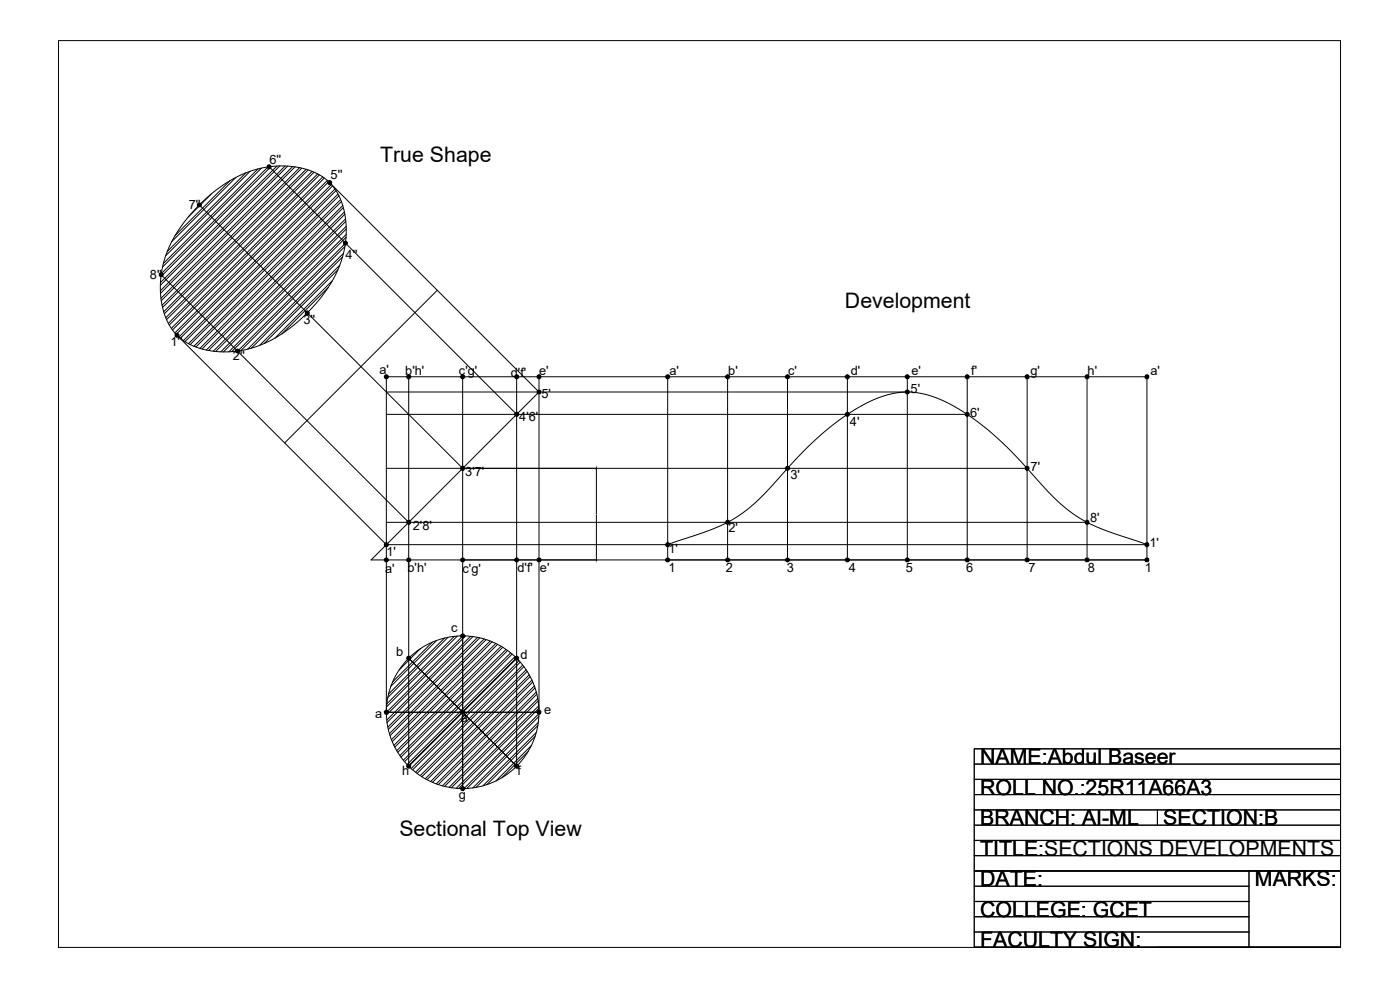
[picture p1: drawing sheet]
<svg xmlns="http://www.w3.org/2000/svg" width="420mm" height="297mm" viewBox="0 0 420 297" stroke-linecap="round" stroke-linejoin="round" font-family="sans-serif">
<!-- layer: 0 -->
<g fill="none" stroke="#000" stroke-width=".3">
<path d="M17.6 12.2h384.7v272.1h-384.7zM63.4 58.2l-6.9 6.9M69 54.2l-16.4 16.5M70.8 53.2l-19.3 19.3M73.8 51.9l-23.6 23.6M75.1 51.4l-25.4 25.3M77.4 50.7l-28.4 28.4M78.5 50.4l-29.7 29.7M80.4 50.1l-32 32M80.6 49.9l74.5 74.4M81.4 50l-33.1 33M83.1 49.8l-34.9 35"/>
<path d="M84 49.8l-35.9 35.8M85.6 49.8l-37.5 37.4M86.3 49.8l-38.1 38.2M87.8 50l-39.5 39.5M88.5 50.1l-40.1 40.1M89.9 50.3l-41.3 41.3M90.6 50.5l-41.8 41.8M91.9 50.8l-42.8 42.7M92.5 51l-43.2 43.2M93.7 51.4l-44 43.9M94.2 51.7l-44.2 44.2M95.3 52.2l-44.8 44.8"/>
<path d="M95.9 52.5l-45.1 45M96.9 53.1l-45.5 45.4M97.3 53.4l-45.5 45.6M98.2 54.1l-45.7 45.8M98.5 54.3l63.3 63.3M98.7 54.5l-45.8 45.8M99.5 55.4l-45.8 45.7M99.8 55.8l-45.7 45.7M100.5 56.7l-45.5 45.5M100.8 57.2l-45.3 45.3M101.4 58.2l-44.8 44.9M101.7 58.8l-44.6 44.6"/>
<path d="M102.2 59.9l-44 44M59.7 61.3l79.1 79.2M59.8 61.5a35.8 35.8 0 0 1 21.8-11.6 22.2 22.2 0 0 1 16.9 4.4 20.9 20.9 0 0 1 5.3 17.1 34.6 34.6 0 0 1-10.6 21.5 37.6 37.6 0 0 1-20.7 12.2 23.6 23.6 0 0 1-18.4-3.6 20.1 20.1 0 0 1-5.9-16.9 34.4 34.4 0 0 1 10.7-22.1zM102 79.6l-24.1 24M102.5 60.5l-43.7 43.6M102.8 77.1l-27.3 27.4M102.9 61.7l-42.9 42.8M103 62.3l-42.4 42.4M103.1 76l-28.7 28.7M103.4 63.6l-41.5 41.4M103.5 64.3l-40.9 40.9M103.5 74l-31.2 31.2"/>
<path d="M103.6 73l-32.3 32.3M103.7 65.7l-39.7 39.7M103.8 66.4l-39.1 39.1M103.8 71.2l-34.3 34.3M103.9 67.9l-37.7 37.7M103.9 70.4l-35.2 35.2M103.9 68.7l-36.9 36.9M48.2 82.3l74.5 74.4M98.5 86.3l-13.9 13.9M99.8 84.2l-17.3 17.3M101.4 80.9l-22.1 22.2M131.2 87.1l-45.8 45.8"/>
<path d="M52.6 100l63.3 63.4h228.3l-3.5-1.2a64.6 64.6 0 0 1-18.6-8l-2.7-2.1-3-2.7-8.1-8.9a79.5 79.5 0 0 0-26.2-20.7 23.8 23.8 0 0 0-22.1 1.2 84.1 84.1 0 0 0-23.7 19.5l-3.5 4a45.8 45.8 0 0 1-16.7 13.3l-4.9 1.9-10.8 3.7M115.9 113h45.9v100.7h-45.9zM115.9 117.6h156.4M122.7 113v116.9l32.4-32.4M138.8 113v123.6M155.1 113v116.9l-32.4-32.4M161.8 113h182.4v55h-143.8v-55M161.9 117.5l-50.5 50.5h233M218.4 113v55M236.3 113v55M254.3 113v55M272.3 113v55"/>
<path d="M290.3 113v55M308.3 113v55M326.2 113v55M115.9 124.3h174.4M115.9 140.5h192.4M115.9 156.7h210.3M179 140.7v13.4M179 154.4v13.4M200.3 167.8l.7 .2M344.3 167.8l-.7 .2M126.2 194.6l-6.4 6.4M129.7 192.7l-11.8 11.9"/>
<path d="M131.1 192.2l-13.8 13.7M133.4 191.5l-16.8 16.7M134.4 191.2l-18 18.1M136.3 190.9l-20.2 20.3M137.2 190.9l-21.2 21.2M138.7 191l-22.6 22.6M139.7 190.8l-23.7 23.7M141.2 190.9l-25.1 25.2M141.9 191l-25.7 25.8M143.3 191.2l-26.9 27M144 191.4l-27.5 27.4M145.3 191.7l-28.4 28.4"/>
<path d="M145.9 191.9l-28.8 28.8M147.1 192.3l-29.6 29.6M147.7 192.6l-30 29.9M148.8 193.1l-30.6 30.5M149.3 193.3l-30.8 30.9M150.4 193.9l-31.3 31.3M150.9 194.2l-31.5 31.5M151.9 194.9l-31.9 31.8M152.3 195.2l-32 32M153.3 195.9l-32.3 32.2M153.7 196.3l-32.3 32.2M154.6 197l-32.4 32.4"/>
<path d="M154.8 197.6l-15.9 15.9M155.8 198.2l-32.4 32.4M156.1 198.7l-32.3 32.3M156.9 199.6l-32.2 32.1M138.6 213.8l-15.9 15.9M157.2 200l-32 32.1M157.9 201l-31.8 31.7M158.2 201.5l-31.6 31.6M158.8 202.5l-31.2 31.2M159.1 203l-30.9 30.9M159.6 204.1l-30.4 30.4M159.9 204.6l-30.1 30.1"/>
<path d="M160.4 205.8l-29.4 29.4M160.6 206.4l-29.1 29M160.9 207.6l-28.1 28.2M160.9 219.8l-16 16M161.1 208.3l-27.7 27.6M161.4 209.6l-26.6 26.6M161.4 217.7l-18.5 18.5M161.5 210.3l-26 26.1M161.6 216.7l-19.7 19.7M161.7 211.8l-24.8 24.7M161.7 215l-21.6 21.6M161.7 212.5l-24 24.1"/>
<path d="M161.8 214.1l-22.5 22.5M158.5 225.4l-7.9 8M159.5 223.7l-10.7 10.6M160.6 221l-14.5 14.4M292.4 238.5h109.9M292.4 233.9h109.9M292.4 229.3h109.9M292.4 238.4h109.9M292.4 233.8h109.9M292.4 229.2h109.9M292.4 256.8h109.9M292.4 252.2h109.9"/>
<path d="M292.4 247.6h109.9M292.4 243h109.9M292.4 256.7h109.9M292.4 252.1h109.9M292.4 247.5h109.9M347.4 243v4.6M292.4 279.7h82.4M292.4 275.1h82.4M292.4 270.5h82.4M292.4 265.9h82.4M292.4 261.4h109.9M292.4 279.6h82.4"/>
<path d="M292.4 275h82.4M292.4 270.4h82.4M292.4 261.3h109.9M374.8 261.3v23M292.4 284.3h109.9h-109.9v-59.6h109.9v59.6h-54.9M292.4 284.2h109.9h-109.9v-59.6h109.9v59.6h-54.9"/>
<circle cx="138.9" cy="213.7" r="22.9"/>
</g>
<g fill="#000" stroke="#000" stroke-width=".3">
<path d="M179 140.5v.2zM179 167.8v.2z"/>
<path d="M80.3 49.9l.5 .1zM80.3 50h.5zM80.3 50.2l.5-.2z"/>
<path d="M80.4 50.3l.4-.3zM80.8 50l-.3 .4zM80.8 50l-.2 .5z"/>
<path d="M80.5 49.7l.3 .3zM80.4 49.8l.4 .2zM80.4 49.8l.4 .2z"/>
<path d="M80.8 50l.1 .5zM80.8 50l.2 .4zM80.8 50l.2 .4z"/>
<path d="M80.9 49.6l-.1 .4zM80.8 49.6v.4zM80.6 49.6l.2 .4z"/>
<path d="M80.8 50l.4 .2zM80.8 50l.4 .2z"/>
<path d="M80.8 50l.4-.1zM80.8 50l.3-.2zM81 49.7l-.2 .3z"/>
<path d="M98.5 54.6l.4 .2zM98.5 54.8h.4zM98.5 54.9l.4-.1z"/>
<path d="M98.5 55l.4-.2zM98.9 54.8l-.2 .4zM98.9 54.8l-.1 .4z"/>
<path d="M98.7 54.4l.2 .4zM98.5 54.5l.4 .3zM98.5 54.5l.4 .3z"/>
<path d="M98.9 54.8l.2 .4zM98.9 54.8l.3 .4zM98.9 54.8l.3 .4z"/>
<path d="M99.1 54.3l-.2 .5zM98.9 54.3v.5zM98.8 54.3l.1 .5z"/>
<path d="M98.9 54.8l.5 .1zM98.9 54.8l.5 .1z"/>
<path d="M98.9 54.8l.5-.2zM98.9 54.8l.4-.3zM99.2 54.4l-.3 .4z"/>
<path d="M59.4 61.3v.2h.4zM59.4 61.5h.4zM59.4 61.6l.4-.1z"/>
<path d="M59.5 61.8l.3-.3zM59.8 61.5l-.3 .4zM59.8 61.5l-.1 .4z"/>
<path d="M59.5 61.1l.3 .4zM59.5 61.1l.3 .4zM59.5 61.2l.3 .3z"/>
<path d="M59.8 61.5l.2 .4zM59.8 61.5l.2 .4zM59.8 61.5l.3 .4z"/>
<path d="M60 61.1l-.2 .4zM59.8 61v.5zM59.7 61.1l.1 .4v-.5z"/>
<path d="M59.8 61.5l.5 .1zM59.8 61.5l.5 .1z"/>
<path d="M59.8 61.5l.5-.2zM59.8 61.5l.4-.3zM60.1 61.1l-.3 .4z"/>
<path d="M103.2 72.8l.5 .1zM103.2 72.9h.5zM103.2 73.1l.5-.2z"/>
<path d="M103.3 73.2l.4-.3zM103.7 72.9l-.2 .5zM103.7 72.9l-.2 .5z"/>
<path d="M103.4 72.6l.3 .3zM103.3 72.7l.4 .2zM103.3 72.7l.4 .2z"/>
<path d="M103.7 72.9l.1 .5zM103.7 72.9l.2 .4zM103.7 72.9l.2 .4z"/>
<path d="M103.8 72.5l-.1 .4zM103.7 72.5v.4zM103.5 72.5l.2 .4z"/>
<path d="M103.7 72.9l.3 .3zM103.7 72.9h.4z"/>
<path d="M103.7 72.9h.4zM103.7 72.9l.3-.2zM103.9 72.6l-.2 .3z"/>
<path d="M47.9 82.3l.5 .1zM47.9 82.4h.5zM47.9 82.6l.5-.2z"/>
<path d="M48 82.7l.4-.3zM48.4 82.4l-.3 .4zM48.4 82.4l-.2 .5z"/>
<path d="M48.1 82.1l.3 .3zM48.1 82.1l.3 .3zM48 82.2l.4 .2z"/>
<path d="M48.4 82.4l.1 .5zM48.4 82.4l.2 .4zM48.4 82.4l.3 .3z"/>
<path d="M48.5 82l-.1 .4zM48.4 82v.4zM48.2 82l.2 .4z"/>
<path d="M48.4 82.4l.3 .3zM48.4 82.4l.4 .2z"/>
<path d="M48.4 82.4l.4-.1zM48.4 82.4l.3-.2zM48.6 82.1l-.2 .3z"/>
<path d="M91.8 93.7l.4 .2zM91.8 93.9h.4zM91.8 94l.4-.1z"/>
<path d="M91.8 94.2l.4-.3zM92.2 93.9l-.3 .3zM92.2 93.9l-.1 .4z"/>
<path d="M91.9 93.5l.3 .4zM91.9 93.5l.3 .4zM91.8 93.6l.4 .3z"/>
<path d="M92.2 93.9l.2 .4zM92.2 93.9l.3 .3zM92.2 93.9l.3 .3z"/>
<path d="M92.4 93.4l-.2 .5zM92.2 93.4v.5zM92.1 93.4l.1 .5z"/>
<path d="M92.2 93.9l.4 .3zM92.2 93.9l.4 .1z"/>
<path d="M92.2 93.9l.4-.2zM92.2 93.9l.4-.3zM92.5 93.5l-.3 .4z"/>
<path d="M52.7 100.4l.4 .2zM52.7 100.6h.4zM52.7 100.7l.4-.1z"/>
<path d="M52.7 100.9l.4-.3zM53.1 100.6l-.1 .4zM53.1 100.6l-.1 .4z"/>
<path d="M52.8 100.2l.3 .4zM52.8 100.2l.3 .4zM52.7 100.3l.4 .3z"/>
<path d="M53.1 100.6l.2 .4zM53.1 100.6l.2 .4zM53.1 100.6l.4 .3z"/>
<path d="M53.3 100.2l-.2 .4zM53.1 100.1v.5zM53 100.2l.1 .4z"/>
<path d="M53.1 100.6l.4 .3zM53.1 100.6l.4 .1z"/>
<path d="M53.1 100.6l.4-.2zM53.1 100.6l.4-.3zM53.4 100.2l-.3 .4z"/>
<path d="M70.8 105.2l.5 .1zM70.8 105.3h.5zM70.8 105.5l.5-.2z"/>
<path d="M70.9 105.6l.4-.3zM71.3 105.3l-.3 .4zM71.3 105.3l-.2 .5z"/>
<path d="M71 105l.3 .3zM71 105l.3 .3zM70.9 105.1l.4 .2z"/>
<path d="M71.3 105.3l.1 .5zM71.3 105.3l.1 .5zM71.3 105.3l.3 .3z"/>
<path d="M71.4 104.9l-.1 .4zM71.3 104.9v.4zM71.1 104.9l.2 .4z"/>
<path d="M71.3 105.3l.3 .3zM71.3 105.3l.4 .2z"/>
<path d="M71.3 105.3l.4-.1zM71.3 105.3l.3-.2zM71.5 105l-.2 .3z"/>
<path d="M115.5 112.9l.4 .1zM115.5 113h.4zM115.5 113.2l.4-.2z"/>
<path d="M115.6 113.3l.3-.3zM115.9 113l-.2 .4zM115.9 113l-.1 .5z"/>
<path d="M115.7 112.7l.2 .3zM115.6 112.8l.3 .2zM115.6 112.8l.3 .2z"/>
<path d="M115.9 113l.2 .5zM115.9 113l.3 .4zM115.9 113l.3 .4z"/>
<path d="M116.1 112.6l-.2 .4zM115.9 112.6v.4zM115.8 112.6l.1 .4z"/>
<path d="M115.9 113l.5 .2zM115.9 113h.5z"/>
<path d="M115.9 113l.5-.1zM115.9 113l.5-.1zM116.2 112.7l-.3 .3z"/>
<path d="M122.2 112.9l.5 .1zM122.2 113h.5zM122.2 113.2l.5-.2z"/>
<path d="M122.3 113.3l.4-.3zM122.7 113l-.3 .4zM122.7 113l-.2 .5z"/>
<path d="M122.4 112.7l.3 .3zM122.3 112.8l.4 .2zM122.3 112.8l.4 .2z"/>
<path d="M122.7 113l.1 .5zM122.7 113l.2 .4zM122.7 113l.2 .4z"/>
<path d="M122.8 112.6l-.1 .4zM122.7 112.6v.4zM122.5 112.6l.2 .4z"/>
<path d="M122.7 113l.3 .3zM122.7 113h.4z"/>
<path d="M122.7 113h.4zM122.7 113l.3-.2zM122.9 112.7l-.2 .3z"/>
<path d="M138.4 112.9l.4 .1zM138.4 113h.4zM138.4 113.2l.4-.2z"/>
<path d="M138.5 113.3l.3-.3zM138.8 113l-.1 .5zM138.8 113l-.1 .5z"/>
<path d="M138.6 112.7l.2 .3zM138.5 112.8l.3 .2zM138.5 112.8l.3 .2z"/>
<path d="M138.8 113l.2 .5zM138.8 113l.3 .4zM138.8 113l.3 .4z"/>
<path d="M139 112.6l-.2 .4zM138.8 112.6v.4zM138.7 112.6l.1 .4z"/>
<path d="M138.8 113l.5 .2zM138.8 113h.5z"/>
<path d="M138.8 113l.5-.1zM138.8 113l.5-.1zM139.1 112.7l-.3 .3z"/>
<path d="M154.6 112.9v.1h.5zM154.6 113h.5zM154.6 113.2l.5-.2z"/>
<path d="M154.7 113.3l.4-.3zM155.1 113l-.3 .4zM155.1 113l-.2 .5z"/>
<path d="M154.8 112.7l.3 .3zM154.8 112.7l.3 .3zM154.7 112.8l.4 .2z"/>
<path d="M155.1 113l.1 .5zM155.1 113l.2 .4zM155.1 113l.2 .4z"/>
<path d="M155.2 112.6l-.1 .4zM155.1 112.6v.4zM154.9 112.6l.2 .4z"/>
<path d="M155.1 113l.3 .3zM155.1 113l.4 .2z"/>
<path d="M155.1 113l.4-.1zM155.1 113l.3-.2zM155.3 112.7l-.2 .3z"/>
<path d="M161.3 117.5l.5 .1zM161.3 117.6h.5zM161.3 117.8l.5-.2z"/>
<path d="M161.3 112.9l.5 .1zM161.3 113h.5zM161.3 113.2l.5-.2z"/>
<path d="M161.4 117.9l.4-.3zM161.8 117.6l-.2 .5zM161.8 117.6l-.2 .5z"/>
<path d="M161.4 113.3l.4-.3zM161.8 113l-.3 .4zM161.8 113l-.2 .5z"/>
<path d="M161.5 117.2l.3 .4zM161.5 117.2l.3 .4zM161.4 117.4l.4 .2z"/>
<path d="M161.5 112.7l.3 .3zM161.5 112.7l.3 .3zM161.4 112.8l.4 .2z"/>
<path d="M161.8 117.6v.5zM161.8 117.6l.1 .5zM161.8 117.6l.3 .3z"/>
<path d="M161.8 113l.1 .5zM161.8 113l.2 .4zM161.8 113l.2 .4z"/>
<path d="M161.9 117.2l-.1 .4zM161.8 117.2v.4zM161.6 117.2l.2 .4z"/>
<path d="M161.9 112.6l-.1 .4zM161.8 112.6v.4zM161.6 112.6l.2 .4z"/>
<path d="M161.8 117.6l.3 .3zM161.8 117.6l.4 .2z"/>
<path d="M161.8 113l.3 .3zM161.8 113l.4 .2z"/>
<path d="M161.8 117.6l.4-.1zM161.8 117.6l.3-.2zM162 117.2l-.2 .4z"/>
<path d="M161.8 113l.4-.1zM161.8 113l.3-.2zM162 112.7l-.2 .3z"/>
<path d="M199.9 112.9l.5 .1zM199.9 113h.5zM199.9 113.2l.5-.2z"/>
<path d="M200 113.3l.4-.3zM200.4 113l-.3 .4zM200.4 113l-.2 .5z"/>
<path d="M200.1 112.7l.3 .3zM200 112.8l.4 .2zM200 112.8l.4 .2z"/>
<path d="M200.4 113l.1 .5zM200.4 113l.3 .4zM200.4 113l.3 .4z"/>
<path d="M200.5 112.6l-.1 .4zM200.4 112.6v.4zM200.2 112.6l.2 .4z"/>
<path d="M200.4 113l.4 .2zM200.4 113l.4 .2z"/>
<path d="M200.4 113l.4-.1zM200.4 113l.4-.2zM200.7 112.7l-.3 .3z"/>
<path d="M217.9 112.9l.5 .1zM217.9 113h.5zM217.9 113.2l.5-.2z"/>
<path d="M218 113.3l.4-.3zM218.4 113l-.3 .4zM218.4 113l-.2 .5z"/>
<path d="M218.1 112.7l.3 .3-.2-.4zM218.1 112.7l.3 .3zM218 112.8l.4 .2z"/>
<path d="M218.4 113l.1 .5zM218.4 113l.2 .4zM218.4 113l.2 .4z"/>
<path d="M218.5 112.6l-.1 .4zM218.4 112.6v.4zM218.2 112.6l.2 .4z"/>
<path d="M218.4 113l.4 .2zM218.4 113l.4 .2z"/>
<path d="M218.4 113l.4-.1zM218.4 113l.3-.2zM218.6 112.7l-.2 .3z"/>
<path d="M235.9 112.9v.1h.4zM235.9 113h.4zM235.9 113.2l.4-.2z"/>
<path d="M236 113.3l.3-.3zM236.3 113l-.2 .4zM236.3 113l-.1 .5z"/>
<path d="M236.1 112.7l.2 .3zM236.1 112.7l.2 .3zM236 112.8l.3 .2z"/>
<path d="M236.3 113l.2 .5zM236.3 113l.3 .4zM236.3 113l.3 .4z"/>
<path d="M236.5 112.6l-.2 .4zM236.3 112.6v.4zM236.2 112.6l.1 .4z"/>
<path d="M236.3 113l.4 .3zM236.3 113l.5 .2z"/>
<path d="M236.3 113l.5-.1zM236.3 113l.4-.2zM236.6 112.7l-.3 .3z"/>
<path d="M253.9 112.9l.4 .1zM253.9 113h.4zM253.9 113.2l.4-.2z"/>
<path d="M253.9 113.3l.4-.3zM254.3 113l-.3 .4zM254.3 113l-.1 .5z"/>
<path d="M254 112.7l.3 .3zM253.9 112.8l.4 .2zM253.9 112.8l.4 .2z"/>
<path d="M254.3 113l.2 .5zM254.3 113l.3 .4zM254.3 113l.3 .4z"/>
<path d="M254.5 112.6l-.2 .4zM254.3 112.6v.4zM254.2 112.6l.1 .4z"/>
<path d="M254.3 113l.5 .2zM254.3 113h.5z"/>
<path d="M254.3 113l.5-.1zM254.3 113l.5-.1zM254.6 112.7l-.3 .3z"/>
<path d="M271.9 112.9l.4 .1zM271.8 113h.5zM271.9 113.2l.4-.2z"/>
<path d="M271.9 117.5l.4 .1zM271.8 117.6h.5zM271.9 117.8l.4-.2z"/>
<path d="M271.9 113.3l.4-.3zM272.3 113l-.1 .5zM272.3 113l-.1 .5z"/>
<path d="M271.9 117.9l.4-.3zM272.3 117.6l-.1 .5zM272.3 117.6v.5z"/>
<path d="M272 112.7l.3 .3zM271.9 112.8l.4 .2zM271.9 112.8l.4 .2z"/>
<path d="M272 117.2l.3 .4zM271.9 117.4l.4 .2zM271.9 117.4l.4 .2z"/>
<path d="M272.3 113l.1 .5zM272.3 113l.3 .4zM272.3 113l.3 .4z"/>
<path d="M272.3 117.6l.1 .5zM272.3 117.6l.1 .5zM272.3 117.6l.3 .4z"/>
<path d="M272.4 112.6l-.1 .4zM272.3 112.6v.4zM272.2 112.6l.1 .4z"/>
<path d="M272.4 117.2l-.1 .4zM272.3 117.2v.4zM272.2 117.2l.1 .4z"/>
<path d="M272.3 113l.4 .3zM272.3 113h.5z"/>
<path d="M272.3 117.6l.4 .3zM272.3 117.6h.5z"/>
<path d="M272.3 113h.5zM272.3 113l.4-.2zM272.6 112.7l-.3 .3z"/>
<path d="M272.3 117.6h.5zM272.3 117.6l.4-.1zM272.6 117.2l-.3 .4z"/>
<path d="M289.8 112.9l.5 .1zM289.8 113h.5zM289.8 113.2l.5-.2z"/>
<path d="M289.9 113.3l.4-.3zM290.3 113l-.2 .5zM290.3 113l-.2 .5z"/>
<path d="M290 112.7l.3 .3zM289.9 112.8l.4 .2zM289.9 112.8l.4 .2z"/>
<path d="M290.3 113l.1 .5zM290.3 113l.1 .5zM290.3 113l.3 .3z"/>
<path d="M290.4 112.6l-.1 .4zM290.3 112.6v.4zM290.1 112.6l.2 .4z"/>
<path d="M290.3 113l.3 .3zM290.3 113l.4 .2z"/>
<path d="M290.3 113l.4-.1zM290.3 113l.3-.2zM290.5 112.7l-.2 .3z"/>
<path d="M307.8 112.9l.5 .1zM307.8 113h.5zM307.8 113.2l.5-.2z"/>
<path d="M307.9 113.3l.4-.3zM308.3 113l-.3 .4zM308.3 113l-.2 .5z"/>
<path d="M308 112.7l.3 .3zM308 112.7l.3 .3zM307.9 112.8l.4 .2z"/>
<path d="M308.3 113l.1 .5zM308.3 113l.1 .5zM308.3 113l.3 .3z"/>
<path d="M308.4 112.6l-.1 .4zM308.3 112.6v.4zM308.1 112.6l.2 .4z"/>
<path d="M308.3 113l.3 .3zM308.3 113l.4 .2z"/>
<path d="M308.3 113l.4-.1zM308.3 113l.3-.2zM308.5 112.7l-.2 .3z"/>
<path d="M325.8 112.9l.4 .1zM325.8 113h.4zM325.8 113.2l.4-.2z"/>
<path d="M325.9 113.3l.3-.3zM326.2 113l-.2 .4zM326.2 113l-.1 .5z"/>
<path d="M326 112.7l.2 .3zM326 112.7l.2 .3zM325.9 112.8l.3 .2z"/>
<path d="M326.2 113l.2 .5zM326.2 113l.3 .4zM326.2 113l.3 .4z"/>
<path d="M326.4 112.6l-.2 .4zM326.2 112.6v.4zM326.1 112.6l.1 .4z"/>
<path d="M326.2 113l.4 .3zM326.2 113l.5 .2z"/>
<path d="M326.2 113l.5-.1zM326.2 113l.4-.2zM326.5 112.7l-.3 .3z"/>
<path d="M343.8 112.9l.4 .1zM343.8 113h.4zM343.8 113.2l.4-.2z"/>
<path d="M343.8 113.3l.4-.3zM344.2 113l-.3 .4zM344.2 113l-.1 .5z"/>
<path d="M343.9 112.7l.3 .3zM343.8 112.8l.4 .2zM343.8 112.8l.4 .2z"/>
<path d="M344.2 113l.2 .5zM344.2 113l.3 .4zM344.2 113l.3 .4z"/>
<path d="M344.4 112.6l-.2 .4zM344.2 112.6v.4zM344.1 112.6l.1 .4z"/>
<path d="M344.2 113l.5 .2zM344.2 113h.5z"/>
<path d="M344.2 113l.5-.1zM344.2 113l.5-.1zM344.5 112.7l-.3 .3z"/>
<path d="M154.6 124.2l.5 .1zM154.6 124.3h.5zM154.6 124.5l.5-.2z"/>
<path d="M154.7 124.6l.4-.3zM155.1 124.3l-.3 .4zM155.1 124.3l-.2 .5z"/>
<path d="M154.8 124l.3 .3zM154.8 124l.3 .3zM154.7 124.1l.4 .2z"/>
<path d="M155.1 124.3l.1 .5zM155.1 124.3l.2 .4zM155.1 124.3l.3 .3z"/>
<path d="M155.2 123.9l-.1 .4zM155.1 123.9v.4zM154.9 123.9l.2 .4z"/>
<path d="M155.1 124.3l.3 .3zM155.1 124.3l.4 .2z"/>
<path d="M155.1 124.3l.4-.1zM155.1 124.3l.3-.2zM155.3 124l-.2 .3z"/>
<path d="M253.9 124.2l.4 .1zM253.9 124.3h.4zM253.9 124.5l.4-.2z"/>
<path d="M253.9 124.6l.4-.3zM254.3 124.3l-.3 .4zM254.3 124.3l-.1 .5z"/>
<path d="M254 124l.3 .3zM254 124l.3 .3zM253.9 124.1l.4 .2z"/>
<path d="M254.3 124.3l.2 .5zM254.3 124.3l.3 .4zM254.3 124.3l.4 .3z"/>
<path d="M254.5 123.9l-.2 .4zM254.3 123.9v.4zM254.2 123.9l.1 .4z"/>
<path d="M254.3 124.3l.5 .2zM254.3 124.3l.5 .2z"/>
<path d="M254.3 124.3h.5zM254.3 124.3l.5-.1zM254.6 124l-.3 .3z"/>
<path d="M289.8 124.2l.5 .1zM289.8 124.3h.5zM289.8 124.5l.5-.2z"/>
<path d="M289.9 124.6l.4-.3zM290.3 124.3l-.2 .5zM290.3 124.3l-.2 .5z"/>
<path d="M290 124l.3 .3zM289.9 124.1l.4 .2zM289.9 124.1l.4 .2z"/>
<path d="M290.3 124.3l.1 .5zM290.3 124.3l.2 .4zM290.3 124.3l.3 .3z"/>
<path d="M290.4 123.9l-.1 .4zM290.3 123.9v.4zM290.1 123.9l.2 .4z"/>
<path d="M290.3 124.3l.3 .3zM290.3 124.3l.4 .2z"/>
<path d="M290.3 124.3l.4-.1zM290.3 124.3l.3-.2zM290.5 124l-.2 .3z"/>
<path d="M122.2 156.6l.5 .1zM122.2 156.7h.5zM122.2 156.9l.5-.2z"/>
<path d="M122.3 157l.4-.3zM122.7 156.7l-.3 .4zM122.7 156.7l-.2 .5z"/>
<path d="M122.4 156.4l.3 .3zM122.3 156.4l.4 .3zM122.3 156.4l.4 .3z"/>
<path d="M122.7 156.7l.1 .5zM122.7 156.7l.2 .4zM122.7 156.7l.2 .4z"/>
<path d="M122.8 156.3l-.1 .4zM122.7 156.3v.4zM122.5 156.3l.2 .4z"/>
<path d="M122.7 156.7l.4 .2zM122.7 156.7h.4z"/>
<path d="M122.7 156.7h.4zM122.7 156.7l.3-.3zM122.9 156.4l-.2 .3z"/>
<path d="M138.4 140.4l.4 .1zM138.4 140.5h.4zM138.4 140.7l.4-.2z"/>
<path d="M138.5 140.8l.3-.3zM138.8 140.5l-.1 .5zM138.8 140.5v.5z"/>
<path d="M138.6 140.1l.2 .4zM138.6 140.1l.2 .4zM138.5 140.3l.3 .2z"/>
<path d="M138.8 140.5l.2 .5zM138.8 140.5l.2 .5zM138.8 140.5l.3 .4z"/>
<path d="M139 140.1l-.2 .4zM138.8 140.1v.4zM138.7 140.1l.1 .4z"/>
<path d="M138.8 140.5l.5 .2zM138.8 140.5l.5 .2z"/>
<path d="M138.8 140.5h.5zM138.8 140.5l.5-.1zM139.1 140.1l-.3 .4z"/>
<path d="M217.9 156.6l.5 .1zM217.9 156.7h.5zM217.9 156.9l.5-.2z"/>
<path d="M218 157l.4-.3zM218.4 156.7l-.3 .4zM218.4 156.7l-.2 .5z"/>
<path d="M218.1 156.4l.3 .3-.2-.4zM218.1 156.4l.3 .3zM218 156.4l.4 .3z"/>
<path d="M218.4 156.7l.1 .5zM218.4 156.7l.2 .4zM218.4 156.7l.2 .4z"/>
<path d="M218.5 156.3l-.1 .4zM218.4 156.3v.4zM218.2 156.3l.2 .4z"/>
<path d="M218.4 156.7l.4 .2zM218.4 156.7l.4 .2z"/>
<path d="M218.4 156.7l.4-.1zM218.4 156.7l.3-.3zM218.6 156.4l-.2 .3z"/>
<path d="M235.9 140.4l.4 .1zM235.9 140.5h.4zM235.9 140.7l.4-.2z"/>
<path d="M236 140.8l.3-.3zM236.3 140.5l-.1 .5zM236.3 140.5l-.1 .5z"/>
<path d="M236.1 140.1l.2 .4zM236.1 140.1l.2 .4zM236 140.3l.3 .2z"/>
<path d="M236.3 140.5v.5zM236.3 140.5l.2 .5zM236.3 140.5l.4 .3z"/>
<path d="M236.5 140.1l-.2 .4zM236.3 140.1v.4zM236.2 140.1l.1 .4z"/>
<path d="M236.3 140.5l.4 .3zM236.3 140.5l.5 .2z"/>
<path d="M236.3 140.5l.5-.1zM236.3 140.5l.4-.2zM236.6 140.1l-.3 .4z"/>
<path d="M307.8 140.4l.5 .1zM307.8 140.5h.5zM307.8 140.7l.5-.2z"/>
<path d="M307.9 140.8l.4-.3zM308.3 140.5l-.2 .5zM308.3 140.5l-.2 .5z"/>
<path d="M308 140.1l.3 .4zM308 140.1l.3 .4zM307.9 140.3l.4 .2z"/>
<path d="M308.3 140.5v.5zM308.3 140.5l.1 .5zM308.3 140.5l.3 .3z"/>
<path d="M308.4 140.1l-.1 .4zM308.3 140.1v.4zM308.1 140.1l.2 .4z"/>
<path d="M308.3 140.5l.3 .3zM308.3 140.5l.4 .2z"/>
<path d="M308.3 140.5l.4-.1zM308.3 140.5l.3-.2zM308.5 140.1l-.2 .4z"/>
<path d="M325.8 156.6l.4 .1zM325.8 156.7h.4zM325.8 156.9l.4-.2z"/>
<path d="M325.9 157l.3-.3zM326.2 156.7l-.2 .4zM326.2 156.7l-.1 .5z"/>
<path d="M326 156.4l.2 .3zM326 156.4l.2 .3zM325.9 156.4l.3 .3z"/>
<path d="M326.2 156.7l.2 .5zM326.2 156.7l.3 .4zM326.2 156.7l.3 .4z"/>
<path d="M326.4 156.3l-.2 .4zM326.2 156.3v.4zM326.1 156.3l.1 .4z"/>
<path d="M326.2 156.7l.4 .3zM326.2 156.7l.5 .2z"/>
<path d="M326.2 156.7l.5-.1zM326.2 156.7l.4-.3zM326.5 156.4l-.3 .3z"/>
<path d="M115.5 163.3l.4 .1zM115.5 163.4h.4zM115.5 163.6l.4-.2z"/>
<path d="M115.5 167.9l.4 .1zM115.5 168h.4zM115.5 168.2l.4-.2z"/>
<path d="M115.6 163.7l.3-.3zM115.9 163.4l-.1 .5zM115.9 163.4v.5z"/>
<path d="M115.6 168.3l.3-.3zM115.9 168l-.2 .4zM115.9 168v.5z"/>
<path d="M115.7 163.1l.2 .3zM115.7 163.1l.2 .3zM115.6 163.2l.3 .2z"/>
<path d="M115.7 167.6l.2 .4zM115.7 167.6l.2 .4zM115.6 167.7l.3 .3z"/>
<path d="M115.9 163.4l.2 .5zM115.9 163.4l.2 .5zM115.9 163.4l.3 .4z"/>
<path d="M115.9 168v.5zM115.9 168l.3 .4zM115.9 168l.3 .4z"/>
<path d="M116.1 163l-.2 .4zM115.9 163v.4zM115.8 163l.1 .4z"/>
<path d="M116.1 167.6l-.2 .4zM115.9 167.5v.5zM115.8 167.6l.1 .4z"/>
<path d="M115.9 163.4l.5 .2zM115.9 163.4l.5 .2z"/>
<path d="M115.9 168l.5 .2zM115.9 168l.5 .2z"/>
<path d="M115.9 163.4h.5zM115.9 163.4l.5-.1zM116.2 163.1l-.3 .3z"/>
<path d="M115.9 168h.5zM115.9 168l.5-.1zM116.2 167.6l-.3 .4z"/>
<path d="M122.2 167.9l.5 .1zM122.2 168h.5zM122.2 168.2l.5-.2z"/>
<path d="M122.3 168.3l.4-.3zM122.7 168l-.3 .4zM122.7 168v.5z"/>
<path d="M122.4 167.6l.3 .4zM122.4 167.6l.3 .4zM122.3 167.7l.4 .3z"/>
<path d="M122.7 168v.5zM122.7 168l.2 .4zM122.7 168l.2 .4z"/>
<path d="M122.8 167.6l-.1 .4zM122.7 167.5v.5zM122.5 167.6l.2 .4z"/>
<path d="M122.7 168l.3 .3zM122.7 168h.4z"/>
<path d="M122.7 168h.4zM122.7 168l.4-.1zM122.9 167.6l-.2 .4z"/>
<path d="M138.4 167.9l.4 .1zM138.4 168h.4zM138.4 168.2l.4-.2z"/>
<path d="M138.5 168.3l.3-.3zM138.8 168l-.1 .4zM138.8 168v.5z"/>
<path d="M138.6 167.6l.2 .4zM138.6 167.6l.2 .4zM138.5 167.7l.3 .3z"/>
<path d="M138.8 168v.5zM138.8 168l.3 .4zM138.8 168l.3 .4z"/>
<path d="M139 167.6l-.2 .4zM138.8 167.5v.5zM138.7 167.6l.1 .4z"/>
<path d="M138.8 168l.5 .2zM138.8 168l.5 .2z"/>
<path d="M138.8 168h.5zM138.8 168l.5-.1zM139.1 167.6l-.3 .4z"/>
<path d="M154.6 167.9l.5 .1zM154.6 168h.5zM154.6 168.2l.5-.2z"/>
<path d="M154.7 168.3l.4-.3zM155.1 168l-.3 .4zM155.1 168v.5z"/>
<path d="M154.8 167.6l.3 .4zM154.8 167.6l.3 .4zM154.7 167.7l.4 .3z"/>
<path d="M155.1 168v.5zM155.1 168l.2 .4zM155.1 168l.3 .3z"/>
<path d="M155.2 167.6l-.1 .4zM155.1 167.5v.5zM154.9 167.6l.2 .4z"/>
<path d="M155.1 168l.3 .3zM155.1 168l.4 .2z"/>
<path d="M155.1 168l.4-.1zM155.1 168l.4-.1zM155.3 167.6l-.2 .4z"/>
<path d="M161.3 167.9l.5 .1zM161.3 168h.5zM161.3 168.2l.5-.2z"/>
<path d="M161.4 168.3l.4-.3zM161.8 168l-.3 .4zM161.8 168v.5z"/>
<path d="M161.5 167.6l.3 .4zM161.5 167.6l.3 .4zM161.4 167.7l.4 .3z"/>
<path d="M161.8 168v.5zM161.8 168l.2 .4zM161.8 168l.3 .3z"/>
<path d="M161.9 167.6l-.1 .4zM161.8 167.5v.5zM161.6 167.6l.2 .4z"/>
<path d="M161.8 168l.3 .3zM161.8 168l.4 .2z"/>
<path d="M161.8 168l.4-.1zM161.8 168l.3-.3zM162 167.6l-.2 .4z"/>
<path d="M199.9 167.9l.5 .1zM199.9 168h.5zM199.9 168.2l.5-.2z"/>
<path d="M199.9 163.3l.5 .1zM199.9 163.4h.5zM199.9 163.6l.5-.2z"/>
<path d="M200 168.3l.4-.3zM200.4 168l-.3 .4zM200.4 168v.5z"/>
<path d="M200 163.7l.4-.3zM200.4 163.4l-.2 .5zM200.4 163.4v.5z"/>
<path d="M200.1 167.6l.3 .4zM200 167.7l.4 .3zM200 167.7l.4 .3z"/>
<path d="M200.1 163.1l.3 .3zM200.1 163.1l.3 .3zM200 163.2l.4 .2z"/>
<path d="M200.4 168v.5zM200.4 168l.3 .4zM200.4 168l.3 .4z"/>
<path d="M200.4 163.4l.1 .5zM200.4 163.4l.1 .5zM200.4 163.4l.3 .4z"/>
<path d="M200.5 167.6l-.1 .4zM200.4 167.5v.5zM200.2 167.6l.2 .4z"/>
<path d="M200.5 163l-.1 .4zM200.4 163v.4zM200.2 163l.2 .4z"/>
<path d="M200.4 168l.4 .3zM200.4 168l.4 .2z"/>
<path d="M200.4 163.4l.4 .3zM200.4 163.4l.4 .2z"/>
<path d="M200.4 168l.4-.1zM200.4 168l.4-.1zM200.7 167.6l-.3 .4z"/>
<path d="M200.4 163.4l.4-.1zM200.4 163.4l.4-.1zM200.7 163.1l-.3 .3z"/>
<path d="M217.9 167.9l.5 .1zM217.9 168h.5zM217.9 168.2l.5-.2z"/>
<path d="M218 168.3l.4-.3zM218.4 168l-.3 .4zM218.4 168v.5z"/>
<path d="M218.1 167.6l.3 .4zM218.1 167.6l.3 .4zM218 167.7l.4 .3z"/>
<path d="M218.4 168v.5zM218.4 168l.2 .4zM218.4 168l.3 .3z"/>
<path d="M218.5 167.6l-.1 .4zM218.4 167.5v.5zM218.2 167.6l.2 .4z"/>
<path d="M218.4 168l.3 .3zM218.4 168l.4 .2z"/>
<path d="M218.4 168l.4-.1zM218.4 168l.4-.1zM218.6 167.6l-.2 .4z"/>
<path d="M235.9 167.9l.4 .1zM235.9 168h.4zM235.9 168.2l.4-.2z"/>
<path d="M236 168.3l.3-.3zM236.3 168l-.2 .4zM236.3 168v.5z"/>
<path d="M236.1 167.6l.2 .4zM236.1 167.6l.2 .4zM236 167.7l.3 .3z"/>
<path d="M236.3 168v.5zM236.3 168l.3 .4zM236.3 168l.4 .3z"/>
<path d="M236.5 167.6l-.2 .4zM236.3 167.5v.5zM236.2 167.6l.1 .4z"/>
<path d="M236.3 168l.4 .3zM236.3 168l.5 .2z"/>
<path d="M236.3 168l.5-.1zM236.3 168l.5-.1zM236.6 167.6l-.3 .4z"/>
<path d="M253.9 167.9l.4 .1zM253.9 168h.4zM253.9 168.2l.4-.2z"/>
<path d="M253.9 168.3l.4-.3zM254.3 168l-.3 .4zM254.3 168v.5z"/>
<path d="M254 167.6l.3 .4zM253.9 167.7l.4 .3zM253.9 167.7l.4 .3z"/>
<path d="M254.3 168v.5zM254.3 168l.3 .4zM254.3 168l.3 .4z"/>
<path d="M254.5 167.6l-.2 .4zM254.3 167.5v.5zM254.2 167.6l.1 .4z"/>
<path d="M254.3 168l.5 .2zM254.3 168l.5 .2z"/>
<path d="M254.3 168h.5zM254.3 168l.5-.1zM254.6 167.6l-.3 .4z"/>
<path d="M271.9 167.9l.4 .1zM271.8 168h.5zM271.9 168.2l.4-.2z"/>
<path d="M271.9 168.3l.4-.3zM272.3 168l-.1 .4zM272.3 168v.5z"/>
<path d="M272 167.6l.3 .4zM271.9 167.7l.4 .3zM271.9 167.7l.4 .3z"/>
<path d="M272.3 168v.5zM272.3 168l.3 .4zM272.3 168l.3 .4z"/>
<path d="M272.4 167.6l-.1 .4zM272.3 167.5v.5zM272.2 167.6l.1 .4z"/>
<path d="M272.3 168l.4 .3zM272.3 168h.5z"/>
<path d="M272.3 168h.5zM272.3 168l.4-.1zM272.6 167.6l-.3 .4z"/>
<path d="M289.8 167.9l.5 .1zM289.8 168h.5zM289.8 168.2l.5-.2z"/>
<path d="M289.9 168.3l.4-.3zM290.3 168l-.2 .4zM290.3 168v.5z"/>
<path d="M290 167.6l.3 .4zM289.9 167.7l.4 .3zM289.9 167.7l.4 .3z"/>
<path d="M290.3 168v.5zM290.3 168l.1 .4zM290.3 168l.3 .3z"/>
<path d="M290.4 167.6l-.1 .4zM290.3 167.5v.5zM290.1 167.6l.2 .4z"/>
<path d="M290.3 168l.3 .3zM290.3 168l.4 .2z"/>
<path d="M290.3 168l.4-.1zM290.3 168l.4-.1zM290.5 167.6l-.2 .4z"/>
<path d="M307.8 167.9l.5 .1zM307.8 168h.5zM307.8 168.2l.5-.2z"/>
<path d="M307.9 168.3l.4-.3zM308.3 168l-.3 .4zM308.3 168v.5z"/>
<path d="M308 167.6l.3 .4zM308 167.6l.3 .4zM307.9 167.7l.4 .3z"/>
<path d="M308.3 168v.5zM308.3 168l.1 .4zM308.3 168l.3 .3z"/>
<path d="M308.4 167.6l-.1 .4zM308.3 167.5v.5zM308.1 167.6l.2 .4z"/>
<path d="M308.3 168l.3 .3zM308.3 168l.4 .2z"/>
<path d="M308.3 168l.4-.1zM308.3 168l.4-.1zM308.5 167.6l-.2 .4z"/>
<path d="M325.8 167.9l.4 .1zM325.8 168h.4zM325.8 168.2l.4-.2z"/>
<path d="M325.9 168.3l.3-.3zM326.2 168l-.2 .4zM326.2 168v.5z"/>
<path d="M326 167.6l.2 .4zM326 167.6l.2 .4zM325.9 167.7l.3 .3z"/>
<path d="M326.2 168v.5zM326.2 168l.3 .4zM326.2 168l.4 .3z"/>
<path d="M326.4 167.6l-.2 .4zM326.2 167.5v.5zM326.1 167.6l.1 .4z"/>
<path d="M326.2 168l.4 .3zM326.2 168l.5 .2z"/>
<path d="M326.2 168l.5-.1zM326.2 168l.5-.1zM326.5 167.6l-.3 .4z"/>
<path d="M343.8 167.9l.4 .1zM343.8 168h.4zM343.8 168.2l.4-.2z"/>
<path d="M343.8 163.3l.4 .1zM343.8 163.4h.4zM343.8 163.6l.4-.2z"/>
<path d="M343.8 168.3l.4-.3zM344.2 168l-.3 .4zM344.2 168v.5z"/>
<path d="M343.8 163.7l.4-.3zM344.2 163.4l-.1 .5zM344.2 163.4v.5z"/>
<path d="M343.9 167.6l.3 .4zM343.9 167.6l.3 .4zM343.8 167.7l.4 .3z"/>
<path d="M343.9 163.1l.3 .3zM343.9 163.1l.3 .3zM343.8 163.2l.4 .2z"/>
<path d="M344.2 168v.5zM344.2 168l.3 .4zM344.2 168l.3 .4z"/>
<path d="M344.2 163.4l.2 .5zM344.2 163.4l.2 .5zM344.2 163.4l.3 .4z"/>
<path d="M344.4 167.6l-.2 .4zM344.2 167.5v.5zM344.1 167.6l.1 .4z"/>
<path d="M344.4 163l-.2 .4zM344.2 163v.4zM344.1 163l.1 .4z"/>
<path d="M344.2 168l.5 .2zM344.2 168l.5 .2z"/>
<path d="M344.2 163.4l.5 .2zM344.2 163.4l.5 .2z"/>
<path d="M344.2 168h.5zM344.2 168l.5-.1zM344.5 167.6l-.3 .4z"/>
<path d="M344.2 163.4h.5zM344.2 163.4l.5-.1zM344.5 163.1l-.3 .3z"/>
<path d="M122.2 197.4l.5 .1zM122.2 197.5h.5zM122.2 197.6l.5-.1z"/>
<path d="M122.3 197.8l.4-.3zM122.7 197.5l-.2 .4zM122.7 197.5v.5z"/>
<path d="M122.4 197.1l.3 .4zM122.4 197.1l.3 .4zM122.3 197.2l.4 .3z"/>
<path d="M122.7 197.5l.1 .4zM122.7 197.5l.1 .4zM122.7 197.5l.3 .3z"/>
<path d="M122.8 197.1l-.1 .4zM122.7 197v.5zM122.5 197.1l.2 .4z"/>
<path d="M122.7 197.5l.3 .3zM122.7 197.5h.4z"/>
<path d="M122.7 197.5h.4zM122.7 197.5l.3-.3zM122.9 197.1l-.2 .4z"/>
<path d="M138.4 190.7l.4 .1zM138.4 190.8h.4zM138.4 190.9l.4-.1z"/>
<path d="M138.5 191.1l.3-.3zM138.8 190.8l-.1 .4zM138.8 190.8l-.1 .4z"/>
<path d="M138.6 190.4l.2 .4zM138.5 190.5l.3 .3zM138.5 190.5l.3 .3z"/>
<path d="M138.8 190.8l.2 .4zM138.8 190.8l.3 .4zM138.8 190.8l.3 .4z"/>
<path d="M139 190.4l-.2 .4zM138.8 190.3v.5zM138.7 190.4l.1 .4z"/>
<path d="M138.8 190.8l.5 .1zM138.8 190.8h.5z"/>
<path d="M138.8 190.8l.5-.1zM138.8 190.8l.5-.1zM139.1 190.4l-.3 .4z"/>
<path d="M154.6 197.4l.5 .1zM154.6 197.5h.5zM154.6 197.6l.5-.1z"/>
<path d="M154.7 197.8l.4-.3zM155.1 197.5l-.2 .4zM155.1 197.5l-.2 .4z"/>
<path d="M154.8 197.1l.3 .4zM154.8 197.1l.3 .4zM154.7 197.2l.4 .3z"/>
<path d="M155.1 197.5v.5zM155.1 197.5l.1 .4zM155.1 197.5l.3 .3z"/>
<path d="M155.2 197.1l-.1 .4zM155.1 197v.5zM154.9 197.1l.2 .4z"/>
<path d="M155.1 197.5l.3 .3zM155.1 197.5l.4 .1z"/>
<path d="M155.1 197.5l.4-.1zM155.1 197.5l.3-.3zM155.3 197.1l-.2 .4z"/>
<path d="M115.5 213.6l.4 .1zM115.5 213.7h.4zM115.5 213.8l.4-.1z"/>
<path d="M115.6 214l.3-.3zM115.9 213.7l-.2 .4zM115.9 213.7l-.1 .4z"/>
<path d="M115.7 213.3l.2 .4zM115.6 213.4l.3 .3zM115.6 213.4l.3 .3z"/>
<path d="M115.9 213.7l.2 .4zM115.9 213.7l.3 .4zM115.9 213.7l.3 .4z"/>
<path d="M116.1 213.3l-.2 .4zM115.9 213.2v.5zM115.8 213.3l.1 .4z"/>
<path d="M115.9 213.7l.5 .1zM115.9 213.7h.5z"/>
<path d="M115.9 213.7l.5-.1zM115.9 213.7l.5-.1zM116.2 213.3l-.3 .4z"/>
<path d="M138.4 213.6l.4 .1zM138.4 213.7h.4zM138.4 213.8l.4-.1z"/>
<path d="M138.5 214l.3-.3zM138.8 213.7l-.1 .4zM138.8 213.7l-.1 .4z"/>
<path d="M138.6 213.3l.2 .4zM138.5 213.4l.3 .3zM138.5 213.4l.3 .3z"/>
<path d="M138.8 213.7l.2 .4zM138.8 213.7l.3 .4zM138.8 213.7l.3 .4z"/>
<path d="M139 213.3l-.2 .4zM138.8 213.2v.5zM138.7 213.3l.1 .4z"/>
<path d="M138.8 213.7l.5 .1zM138.8 213.7h.5z"/>
<path d="M138.8 213.7l.5-.1zM138.8 213.7l.5-.1zM139.1 213.3l-.3 .4z"/>
<path d="M161.3 213.6l.5 .1zM161.3 213.7h.5zM161.3 213.8l.5-.1z"/>
<path d="M161.4 214l.4-.3zM161.8 213.7l-.3 .4zM161.8 213.7l-.2 .4z"/>
<path d="M161.5 213.3l.3 .4zM161.4 213.4l.4 .3zM161.4 213.4l.4 .3z"/>
<path d="M161.8 213.7l.1 .4zM161.8 213.7l.2 .4zM161.8 213.7l.2 .4z"/>
<path d="M161.9 213.3l-.1 .4zM161.8 213.2v.5zM161.6 213.3l.2 .4z"/>
<path d="M161.8 213.7l.3 .3zM161.8 213.7l.4 .1z"/>
<path d="M161.8 213.7l.4-.1zM161.8 213.7l.3-.3zM162 213.3l-.2 .4z"/>
<path d="M122.2 229.7l.5 .2zM122.2 229.9h.5zM122.2 230l.5-.1z"/>
<path d="M122.3 230.2l.4-.3zM122.7 229.9l-.3 .4zM122.7 229.9l-.2 .4z"/>
<path d="M122.4 229.5l.3 .4zM122.3 229.6l.4 .3zM122.3 229.6l.4 .3z"/>
<path d="M122.7 229.9l.1 .4zM122.7 229.9l.2 .4zM122.7 229.9l.2 .4z"/>
<path d="M122.8 229.5l-.1 .4zM122.7 229.4v.5zM122.5 229.5l.2 .4z"/>
<path d="M122.7 229.9l.3 .3zM122.7 229.9h.4z"/>
<path d="M122.7 229.9h.4zM122.7 229.9l.3-.3zM122.9 229.5l-.2 .4z"/>
<path d="M138.4 236.5l.4 .1zM138.4 236.6h.4zM138.4 236.7l.4-.1z"/>
<path d="M138.5 236.9l.3-.3zM138.8 236.6l-.1 .4zM138.8 236.6l-.1 .4z"/>
<path d="M138.6 236.2l.2 .4zM138.5 236.3l.3 .3zM138.5 236.3l.3 .3z"/>
<path d="M138.8 236.6l.2 .4zM138.8 236.6l.3 .4zM138.8 236.6l.3 .4z"/>
<path d="M139 236.2l-.2 .4zM138.8 236.1v.5zM138.7 236.2l.1 .4z"/>
<path d="M138.8 236.6l.5 .1zM138.8 236.6h.5z"/>
<path d="M138.8 236.6l.5-.1zM138.8 236.6l.5-.1zM139.1 236.2l-.3 .4z"/>
<path d="M154.6 229.7v.2h.5zM154.6 229.9h.5zM154.6 230l.5-.1z"/>
<path d="M154.7 230.2l.4-.3zM155.1 229.9l-.3 .4zM155.1 229.9l-.2 .4z"/>
<path d="M154.8 229.5l.3 .4zM154.7 229.6l.4 .3zM154.7 229.6l.4 .3z"/>
<path d="M155.1 229.9l.1 .4zM155.1 229.9l.2 .4zM155.1 229.9l.2 .4z"/>
<path d="M155.2 229.5l-.1 .4zM155.1 229.4v.5zM154.9 229.5l.2 .4z"/>
<path d="M155.1 229.9l.3 .3zM155.1 229.9l.4 .1z"/>
<path d="M155.1 229.9l.4-.2zM155.1 229.9l.3-.3zM155.3 229.5l-.2 .4z"/>
</g>
<g font-size="6.4">
<text x="114.1" y="48.6">True Shape</text>
<text x="253.6" y="92.4">Development</text>
<text x="294.2" y="229.2">NAME:Abdul Baseer</text>
<text x="294.2" y="238.5">ROLL NO.:25R11A66A3</text>
<text x="119.9" y="250.7">Sectional Top View</text>
<text x="294.2" y="247.6">BRANCH: AI-ML</text>
<text x="349.1" y="247.6">SECTION:B</text>
<text x="294.2" y="256.8">TITLE:</text>
<text x="294.2" y="256.7">TITLE:SECTIONS DEVELOPMENTS</text>
<text x="294.2" y="265.9">DATE:</text>
<text x="376.6" y="265.9">MARKS:</text>
<text x="294.2" y="275.1">COLLEGE: GCET</text>
<text x="294.2" y="284.3">FACULTY SIGN:</text>
</g>
<g font-size="3.8">
<text x="80.9" y="49.1">6''</text>
<text x="99.2" y="53.8">5''</text>
<text x="56.6" y="62.7">7''</text>
<text x="103.7" y="77.6">4''</text>
<text x="45" y="83.7">8''</text>
<text x="91.1" y="97.1">3''</text>
<text x="51.2" y="103.7">1''</text>
<text x="69.9" y="108.1">2''</text>
<text x="113.9" y="112.4">a'</text>
<text x="121.6" y="112.5">b'h'</text>
<text x="137.7" y="112.6">c'g'</text>
<text x="153.3" y="113">d'f'</text>
<text x="161.8" y="112.5">e'</text>
<text x="200.9" y="112.5">a'</text>
<text x="218.6" y="112.5">b'</text>
<text x="236.6" y="112.5">c'</text>
<text x="255.3" y="112.5">d'</text>
<text x="273.5" y="112.5">e'</text>
<text x="291.5" y="112.6">f'</text>
<text x="309.3" y="112.5">g'</text>
<text x="326.4" y="112.5">h'</text>
<text x="345.2" y="112.5">a'</text>
<text x="162.5" y="119.3">5'</text>
<text x="273.3" y="117.9">5'</text>
<text x="291.2" y="125">6'</text>
<text x="155.9" y="126.3">4'6'</text>
<text x="255.1" y="127.8">4'</text>
<text x="139.6" y="142.8">3'7'</text>
<text x="237.3" y="143.8">3'</text>
<text x="309.3" y="141.3">7'</text>
<text x="123.9" y="158.9">2'8'</text>
<text x="218.6" y="159.7">2'</text>
<text x="327.1" y="156.8">8'</text>
<text x="115.9" y="166.9">1'</text>
<text x="200.6" y="166">1'</text>
<text x="345" y="164.3">1'</text>
<text x="115.6" y="171.9">a'</text>
<text x="122.3" y="171.7">b'h'</text>
<text x="138.8" y="172.1">c'g'</text>
<text x="155.3" y="171.6">d'f'</text>
<text x="162" y="171.6">e'</text>
<text x="200.6" y="171.7">1</text>
<text x="217.8" y="171.7">2</text>
<text x="236.1" y="171.7">3</text>
<text x="254.7" y="171.7">4</text>
<text x="271.8" y="171.7">5</text>
<text x="289.9" y="171.7">6</text>
<text x="308.7" y="171.7">7</text>
<text x="326.4" y="171.7">8</text>
<text x="343.6" y="171.7">1</text>
<text x="135.4" y="189.6">c</text>
<text x="118.9" y="196.8">b</text>
<text x="156.2" y="197.6">d</text>
<text x="112.6" y="215.4">a</text>
<text x="163.3" y="214.3">e</text>
<text x="138.3" y="216.6">a</text>
<text x="120.6" y="232.6">h</text>
<text x="155.3" y="232.5">f</text>
<text x="137.7" y="239.6">g</text>
</g>
<text font-size=".2" x="178.7" y="154.3">30mm</text>
</svg>
